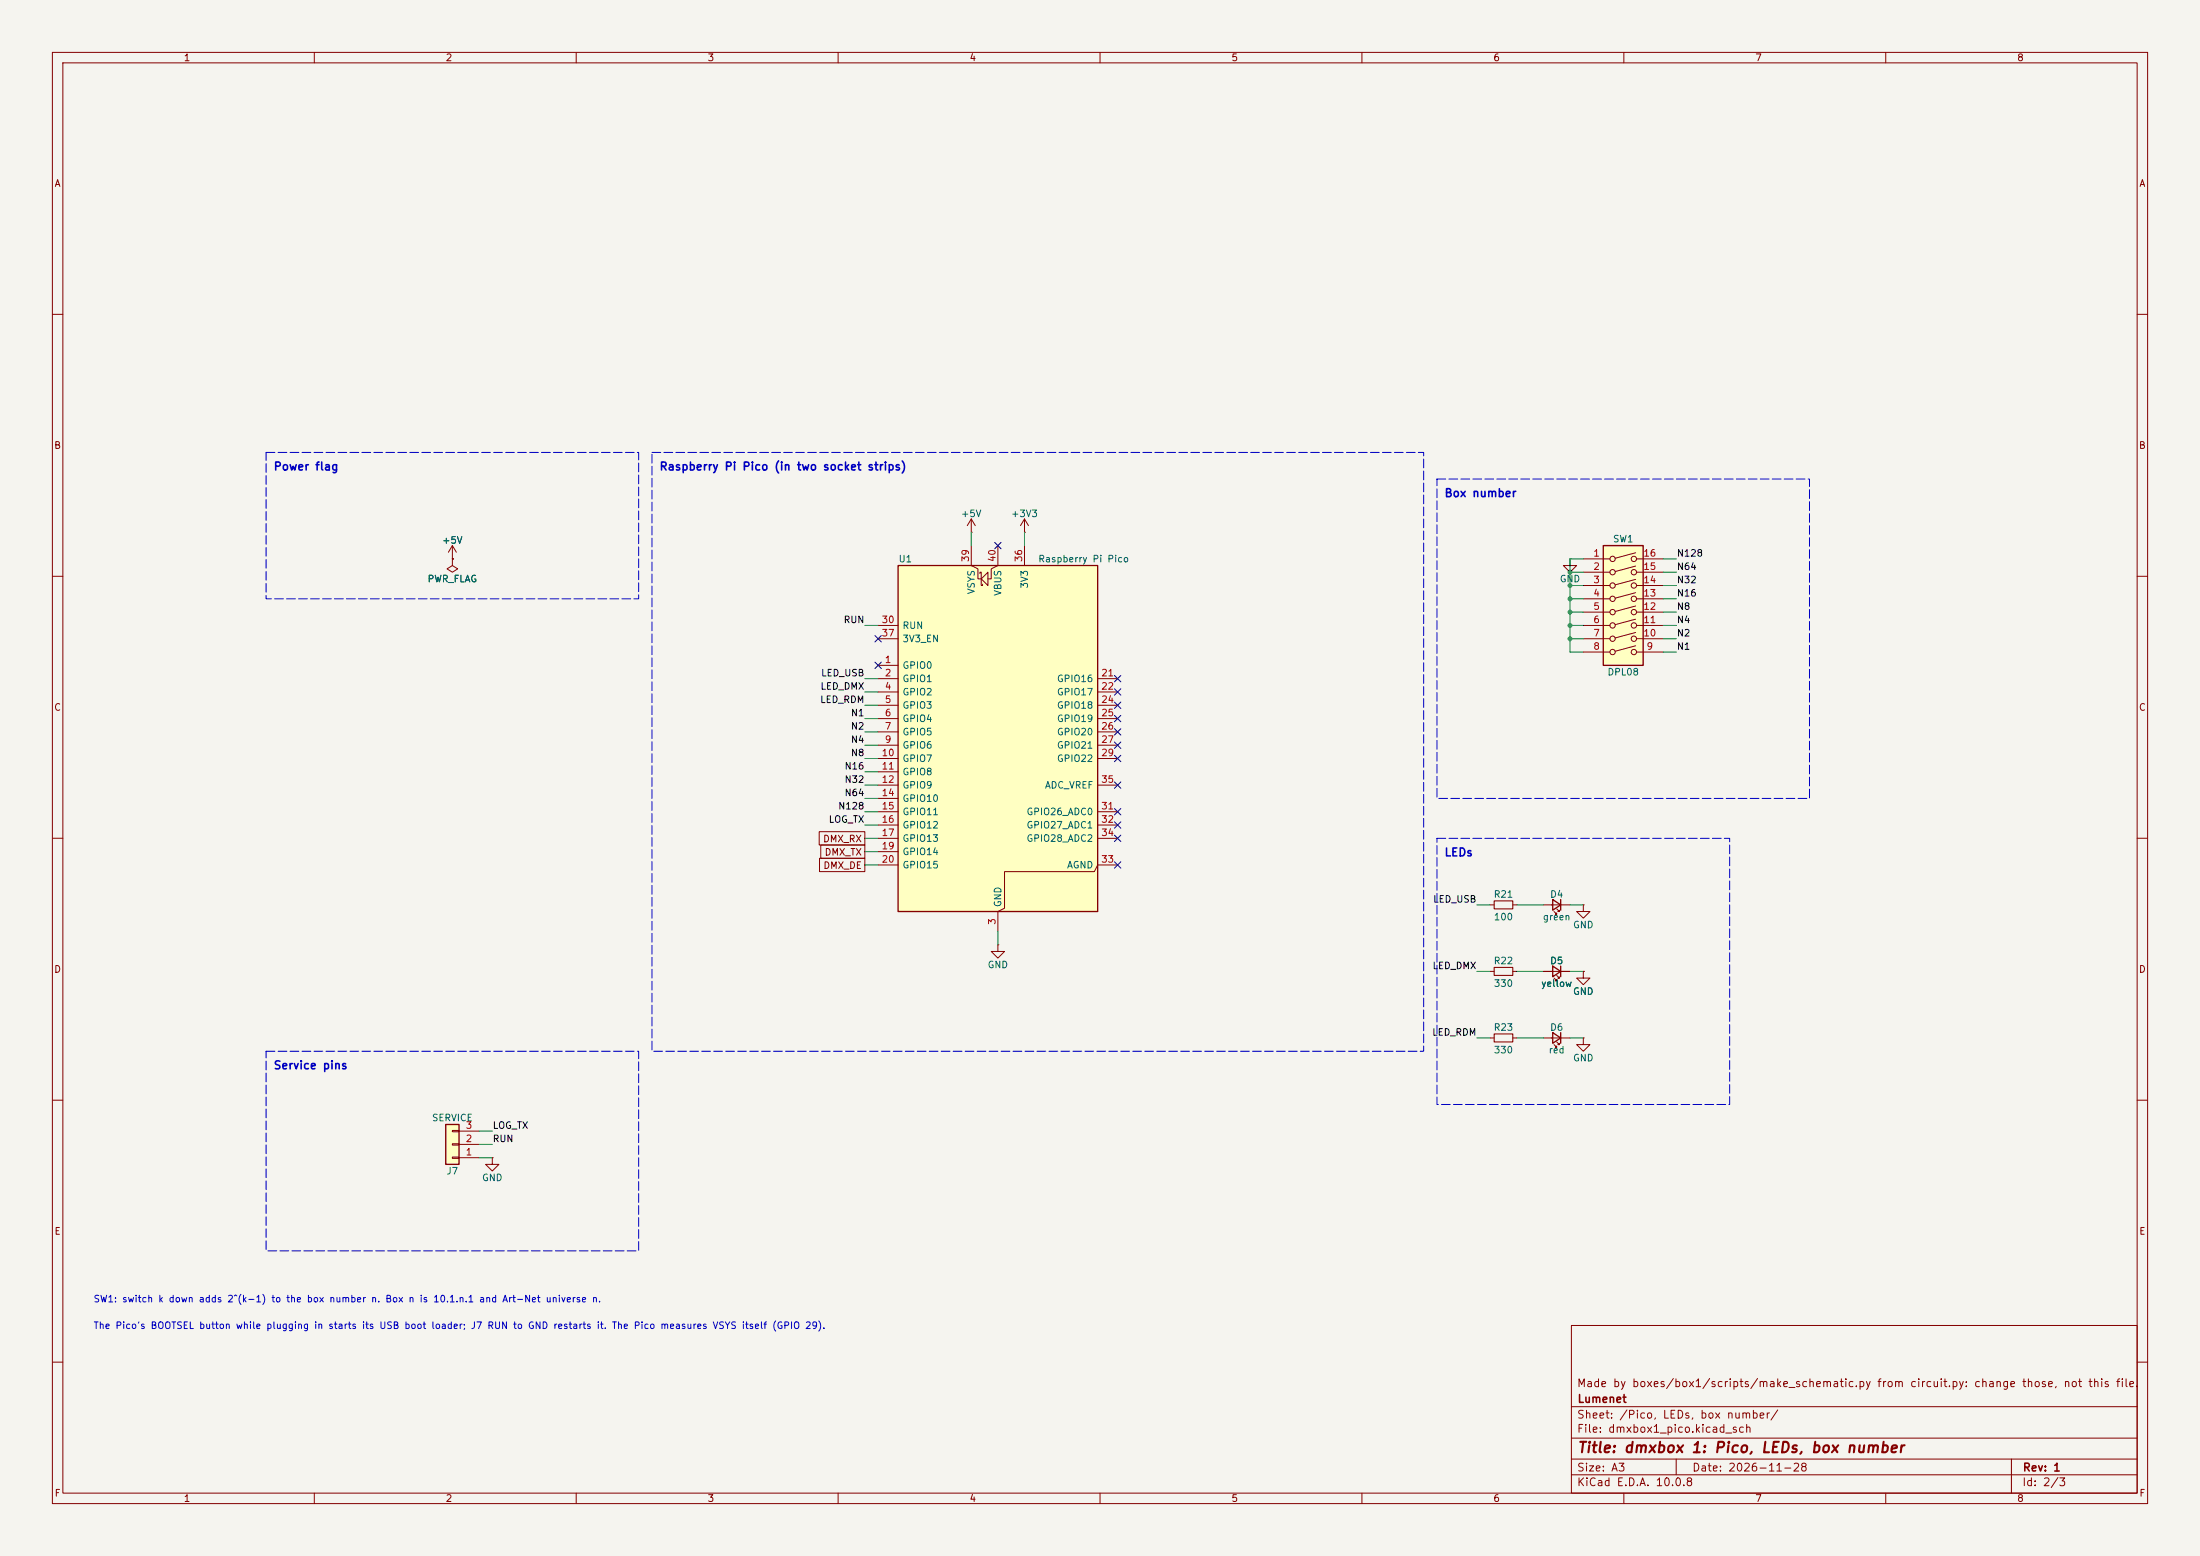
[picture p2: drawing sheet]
<svg xmlns="http://www.w3.org/2000/svg" width="420mm" height="297mm" viewBox="0 0 420 297" stroke-linecap="round" stroke-linejoin="round" font-family="sans-serif">
<path d="M0 0h420v297h-420z" fill="#f5f4ef" stroke="#f5f4ef" stroke-width=".19"/>
<g fill="none" stroke="#840000" stroke-width=".19">
<path d="M10 10h400v277h-400zM12 12h396v273h-396zM60 10v2M110 10v2M160 10v2M210 10v2M260 10v2M310 10v2M360 10v2M10 60h2M408 60h2M10 110h2"/>
<path d="M86.4 106.7v1.3l1 .6-1 .6-1.1-.6 1.1-.6M86.4 106.7h.1M408 110h2M10 160h2M408 160h2M284.5 198.1h.7M288.8 198.1h.8M10 210h2M408 210h2M300 253h108v32h-108zM10 260h2M300 278.5h108"/>
<path d="M300 274.5h108M300 268.5h108M320 278.5v3M384 278.5v6.5M408 260h2M60 285v2M110 285v2M160 285v2M210 285v2M260 285v2M300 281.5h108M310 285v2"/>
<path d="M360 285v2"/>
</g>
<path d="M285.2 197.4h3.6v1.5h-3.6z" fill="none" stroke="#840000" stroke-width=".2"/>
<path d="M85.1 214.6h2.5v7.6h-2.5z" fill="#ffffc2"/>
<path d="M296.4 184.4l1.5 1-1.5 1zM297.9 184.4v2M85.1 214.6h2.5v7.6h-2.5z" fill="none" stroke="#840000" stroke-width=".25"/>
<path d="M284.5 185.4h.7M288.8 185.4h.8M294.6 185.4h5.1M296.7 186.7l.5 .5h-.3h.3v-.3M297.2 186.2l.5 .5h-.3h.3v-.3M86.4 218.3h1.2v.3h-1.2zM86.4 215.8h1.2v.2h-1.2zM87.6 218.4h3.8M87.6 215.9h3.8M86.4 220.9h1.2v.2h-1.2zM87.6 221h3.8" fill="none" stroke="#840000" stroke-width=".19"/>
<path d="M285.2 184.7h3.6v1.5h-3.6z" fill="none" stroke="#840000" stroke-width=".2"/>
<path d="M306.1 104.1h7.6v22.9h-7.6z" fill="#ffffc2"/>
<g fill="none" stroke="#840000" stroke-width=".19">
<path d="M302.3 106.7h5M302.3 109.2h5M302.3 111.8h5M302.3 114.3h5M302.3 116.8h5M302.3 119.4h5M312.2 105.5l-3.8 1.1M312.2 108.1l-3.8 1M312.2 110.6l-3.8 1M312.2 113.1l-3.8 1.1M312.2 115.7l-3.8 1M312.2 118.2l-3.8 1"/>
<path d="M312.4 106.7h5.1M312.4 109.2h5.1M312.4 111.8h5.1M312.4 114.3h5.1M312.4 116.8h5.1M312.4 119.4h5.1M302.3 121.9h5M302.3 124.5h5M312.2 120.7l-3.8 1.1M312.2 123.3l-3.8 1M312.4 121.9h5.1M312.4 124.5h5.1"/>
<circle cx="307.8" cy="109.2" r=".51"/>
<circle cx="307.8" cy="119.4" r=".51"/>
<circle cx="307.8" cy="106.7" r=".51"/>
<circle cx="307.8" cy="114.3" r=".51"/>
<circle cx="307.8" cy="111.8" r=".51"/>
<circle cx="307.8" cy="116.8" r=".51"/>
<circle cx="311.9" cy="109.2" r=".51"/>
<circle cx="311.9" cy="119.4" r=".51"/>
<circle cx="311.9" cy="116.8" r=".51"/>
<circle cx="311.9" cy="111.8" r=".51"/>
<circle cx="311.9" cy="114.3" r=".51"/>
<circle cx="311.9" cy="106.7" r=".51"/>
<circle cx="307.8" cy="121.9" r=".51"/>
<circle cx="307.8" cy="124.5" r=".51"/>
<circle cx="311.9" cy="121.9" r=".51"/>
<circle cx="311.9" cy="124.5" r=".51"/>
</g>
<path d="M306.1 104.1h7.6v22.9h-7.6z" fill="none" stroke="#840000" stroke-width=".25"/>
<path d="M171.4 108h38.1v66h-38.1z" fill="#ffffc2"/>
<path d="M171.4 108h38.1v66h-38.1zM296.4 171.7l1.5 1-1.5 1zM297.9 171.7v2M296.4 197.1l1.5 1-1.5 1zM297.9 197.1v2" fill="none" stroke="#840000" stroke-width=".25"/>
<g fill="none" stroke="#840000" stroke-width=".19">
<path d="M185.4 99.1v2.5M185.4 99.1l-.7 1.2M185.4 99.1l.8 1.2M195.6 99.1v2.5M195.6 99.1l-.8 1.2M195.6 99.1l.7 1.2M86.4 106.7h.1M86.4 104.1l-.8 1.3M86.4 104.1l.7 1.3M86.4 104.1v2.6M167.6 119.4h3.8M185.4 104.1v3.9l1.3 .6v1.9h.6"/>
<path d="M185.4 101.6h.1M187.1 109.5v-.3h.2v2.6h.3v-.3M188.6 109.2v2.6l-1.3-1.3zM190.5 104.1v3.9l-1.3 .6v1.9h-.6M195.6 101.6h.1M195.6 104.1v3.9M299.7 106.7v1.3h1.3l-1.3 1.2-1.3-1.2h1.3M299.7 106.7h.1M167.6 127h3.8M167.6 129.5h3.8M167.6 132.1h3.8M167.6 134.6h3.8"/>
<path d="M167.6 137.2h3.8M167.6 139.7h3.8M167.6 121.9h3.8M209.5 129.5h3.9M209.5 132.1h3.9M209.5 134.6h3.9M209.5 137.2h3.9M209.5 139.7h3.9M156.4 158.7h8.7v2.6h-8.7zM167.6 142.2h3.8M167.6 144.8h3.8M167.6 147.3h3.8"/>
<path d="M167.6 149.9h3.8M167.6 152.4h3.8M167.6 154.9h3.8M167.6 157.5h3.8M209.5 142.2h3.9M209.5 144.8h3.9M209.5 149.9h3.9M209.5 154.9h3.9M209.5 157.5h3.9M156.4 163.8h8.7v2.6h-8.7zM156.7 161.3h8.4v2.5h-8.4zM167.6 160h3.8"/>
<path d="M167.6 162.6h3.8M167.6 165.1h3.8M209.5 160h3.9M213.4 165.1h-3.9l-.6 1.3h-17.1v7l-1.3 .6v3.8M284.5 172.7h.7M288.8 172.7h.8M294.6 172.7h5.1M296.7 174l.5 .5h-.3h.3v-.3M297.2 173.5l.5 .5h-.3h.3v-.3M302.3 172.7v1.3h1.2l-1.2 1.3-1.3-1.3h1.3M302.3 172.7h.1M190.5 180.3v1.3h1.3l-1.3 1.3-1.3-1.3h1.3"/>
<path d="M190.5 180.3h.1M294.6 198.1h5.1M294.6 185.4h1.8M296.7 199.4l.5 .5h-.3h.3v-.3M297.2 198.9l.5 .5h-.3h.3v-.3M297.9 185.4h1.8M302.3 198.1v1.3h1.2l-1.2 1.3-1.3-1.3h1.3M302.3 198.1h.1M302.3 185.4v1.3h1.2l-1.2 1.3-1.3-1.3h1.3M302.3 185.4h.1M94 221v1.2h1.2l-1.2 1.3-1.3-1.3h1.3M94 221h.1"/>
</g>
<path d="M285.2 172h3.6v1.5h-3.6z" fill="none" stroke="#840000" stroke-width=".2"/>
<g fill="none" stroke="#009600" stroke-width=".19">
<path d="M165.1 119.4h2.5M185.4 101.6v2.5M195.6 101.6v2.5M299.7 119.4h2.6M299.7 114.3h2.6M299.7 116.8h2.6M299.7 109.2h2.6M299.7 111.8h2.6M302.3 106.7h-2.6v17.8h2.6M317.5 119.4h2.5M317.5 114.3h2.5M317.5 116.8h2.5"/>
<path d="M317.5 106.7h2.5M317.5 109.2h2.5M317.5 111.8h2.5M165.1 134.6h2.5M165.1 137.2h2.5M165.1 139.7h2.5M165.1 129.5h2.5M165.1 132.1h2.5M299.7 121.9h2.6M317.5 121.9h2.5M317.5 124.5h2.5M165.1 147.3h2.5"/>
<path d="M165.1 149.9h2.5M165.1 152.4h2.5M165.1 154.9h2.5M165.1 157.5h2.5M165.1 142.2h2.5M165.1 144.8h2.5M165.1 160h2.5M165.1 165.1h2.5M165.1 162.6h2.5M190.5 177.8v2.5M281.9 172.7h2.6M289.6 172.7h5"/>
<path d="M299.7 172.7h2.6M281.9 185.4h2.6M281.9 198.1h2.6M289.6 185.4h5M289.6 198.1h5M299.7 185.4h2.6M299.7 198.1h2.6M91.4 215.9h2.6M91.4 218.4h2.6M91.4 221h2.6"/>
</g>
<g fill="none" stroke="#000084" stroke-width=".19">
<path d="M189.9 103.5l1.2 1.2M191.1 103.5l-1.2 1.2M167 126.4l1.2 1.2M167 121.3l1.2 1.2M168.2 126.4l-1.2 1.2M168.2 121.3l-1.2 1.2M212.8 134l1.2 1.2M212.8 139.1l1.2 1.2M212.8 136.6l1.2 1.2M212.8 128.9l1.2 1.2M212.8 131.5l1.2 1.2M214 134l-1.2 1.2"/>
<path d="M214 139.1l-1.2 1.2M214 136.6l-1.2 1.2M214 128.9l-1.2 1.2M214 131.5l-1.2 1.2M212.8 154.3l1.2 1.2M212.8 149.3l1.2 1.2M212.8 144.2l1.2 1.2M212.8 141.6l1.2 1.2M212.8 159.4l1.2 1.2M212.8 156.9l1.2 1.2M214 154.3l-1.2 1.2M214 149.3l-1.2 1.2"/>
<path d="M214 144.2l-1.2 1.2M214 141.6l-1.2 1.2M214 159.4l-1.2 1.2M214 156.9l-1.2 1.2M212.8 164.5l1.2 1.2M214 164.5l-1.2 1.2"/>
</g>
<path d="M50.8 86.4h71.1v27.9h-71.1zM124.5 86.4h147.3v114.3h-147.3zM274.3 91.4h71.1v61h-71.1zM274.3 160h55.9v50.8h-55.9zM50.8 200.7h71.1v38.1h-71.1z" fill="none" stroke="#0000c2" stroke-width=".19" stroke-dasharray="1.7 .6"/>
<g fill="#009600">
<circle cx="299.7" cy="109.2" r=".46"/>
<circle cx="299.7" cy="111.8" r=".46"/>
<circle cx="299.7" cy="114.3" r=".46"/>
<circle cx="299.7" cy="116.8" r=".46"/>
<circle cx="299.7" cy="119.4" r=".46"/>
<circle cx="299.7" cy="121.9" r=".46"/>
</g>
<text font-size="2" fill="#840000" x="301" y="277.8">Title: dmxbox 1: Pico, LEDs, box number</text>
<g font-size="1.5" fill="#0000c2">
<text x="52.1" y="90.2">Power flag</text>
<text x="125.8" y="90.2">Raspberry Pi Pico (in two socket strips)</text>
<text x="275.6" y="95.3">Box number</text>
<text x="275.6" y="163.8">LEDs</text>
<text x="52.1" y="204.5">Service pins</text>
</g>
<g font-size="1.5" fill="#840000">
<text x="300.9" y="265.1">Made by boxes/box1/scripts/make_schematic.py from circuit.py: change those, not this file.</text>
<text x="301" y="268.1">Lumenet</text>
<text x="300.9" y="273.8">File: dmxbox1_pico.kicad_sch</text>
<text x="300.9" y="271.1">Sheet: /Pico, LEDs, box number/</text>
<text x="300.9" y="281.2">Size: A3</text>
<text x="322.9" y="281.2">Date: 2026-11-28</text>
<text x="386" y="281.2">Rev: 1</text>
<text x="300.9" y="284">KiCad E.D.A. 10.0.8</text>
<text x="385.9" y="284">Id: 2/3</text>
</g>
<g font-size="1.3" fill="#840000">
<text x="35" y="12">1</text>
<text x="85" y="12">2</text>
<text x="135" y="12">3</text>
<text x="185" y="12">4</text>
<text x="235" y="12">5</text>
<text x="285" y="12">6</text>
<text x="335" y="12">7</text>
<text x="385" y="12">8</text>
<text x="10.3" y="36">A</text>
<text x="408.3" y="36">A</text>
<text x="10.2" y="86">B</text>
<text x="408.2" y="86">B</text>
<text x="10.2" y="136">C</text>
<text x="408.2" y="136">C</text>
<text x="157" y="161.1">DMX_RX</text>
<text x="157.1" y="166.2">DMX_DE</text>
<text x="157.3" y="163.6">DMX_TX</text>
<text x="10.2" y="186">D</text>
<text x="408.2" y="186">D</text>
<text x="10.3" y="236">E</text>
<text x="408.3" y="236">E</text>
<text x="10.3" y="286">F</text>
<text x="35" y="287">1</text>
<text x="85" y="287">2</text>
<text x="135" y="287">3</text>
<text x="185" y="287">4</text>
<text x="235" y="287">5</text>
<text x="285" y="287">6</text>
<text x="335" y="287">7</text>
<text x="385" y="287">8</text>
<text x="408.3" y="286">F</text>
</g>
<g font-size="1.3" fill="#006464">
<text x="183.4" y="99">+5V</text>
<text x="192.9" y="99">+3V3</text>
<text x="84.3" y="104.1">+5V</text>
<text x="171.4" y="107.6">U1</text>
<text x="198.1" y="107.6">Raspberry Pi Pico</text>
<text x="307.8" y="103.8">SW1</text>
<text x="81.5" y="111.5">PWR_FLAG</text>
<text x="186.4" y="113.5" transform="rotate(-90 186.4 113.5)">VSYS</text>
<text x="191.5" y="113.8" transform="rotate(-90 191.5 113.8)">VBUS</text>
<text x="196.5" y="112.4" transform="rotate(-90 196.5 112.4)">3V3</text>
<text x="297.7" y="111.5">GND</text>
<text x="172.2" y="120.3">RUN</text>
<text x="172.2" y="122.9">3V3_EN</text>
<text x="172.2" y="128">GPIO0</text>
<text x="172.2" y="130.5">GPIO1</text>
<text x="201.7" y="130.5">GPIO16</text>
<text x="306.8" y="129.2">DPL08</text>
<text x="172.2" y="133">GPIO2</text>
<text x="172.2" y="135.6">GPIO3</text>
<text x="201.7" y="133">GPIO17</text>
<text x="201.7" y="135.6">GPIO18</text>
<text x="172.2" y="138.1">GPIO4</text>
<text x="172.2" y="140.7">GPIO5</text>
<text x="172.2" y="143.2">GPIO6</text>
<text x="201.7" y="138.1">GPIO19</text>
<text x="201.7" y="140.7">GPIO20</text>
<text x="201.7" y="143.2">GPIO21</text>
<text x="172.2" y="145.7">GPIO7</text>
<text x="172.2" y="148.3">GPIO8</text>
<text x="201.7" y="145.7">GPIO22</text>
<text x="172.2" y="150.8">GPIO9</text>
<text x="172.2" y="153.4">GPIO10</text>
<text x="172.2" y="155.9">GPIO11</text>
<text x="195.9" y="155.9">GPIO26_ADC0</text>
<text x="199.4" y="150.8">ADC_VREF</text>
<text x="172.2" y="158.4">GPIO12</text>
<text x="172.2" y="161">GPIO13</text>
<text x="195.9" y="158.4">GPIO27_ADC1</text>
<text x="195.9" y="161">GPIO28_ADC2</text>
<text x="172.2" y="163.5">GPIO14</text>
<text x="172.2" y="166.1">GPIO15</text>
<text x="203.6" y="166.1">AGND</text>
<text x="191.5" y="173.3" transform="rotate(-90 191.5 173.3)">GND</text>
<text x="285" y="171.7">R21</text>
<text x="295.8" y="171.7">D4</text>
<text x="285.1" y="176">100</text>
<text x="294.4" y="176">green</text>
<text x="300.2" y="177.5">GND</text>
<text x="188.4" y="185.1">GND</text>
<text x="285" y="184.4">R22</text>
<text x="295.8" y="184.4">D5</text>
<text x="285.1" y="188.7">330</text>
<text x="294.1" y="188.7">yellow</text>
<text x="300.2" y="190.2">GND</text>
<text x="285" y="197.1">R23</text>
<text x="295.8" y="197.1">D6</text>
<text x="285.1" y="201.4">330</text>
<text x="295.5" y="201.4">red</text>
<text x="300.2" y="202.9">GND</text>
<text x="82.4" y="214.3">SERVICE</text>
<text x="85.1" y="224.5">J7</text>
<text x="91.9" y="225.8">GND</text>
</g>
<g font-size="1.3" fill="#a90000">
<text x="185.3" y="107.4" transform="rotate(-90 185.3 107.4)">39</text>
<text x="190.4" y="107.4" transform="rotate(-90 190.4 107.4)">40</text>
<text x="195.4" y="107.4" transform="rotate(-90 195.4 107.4)">36</text>
<text x="304.1" y="106.5">1</text>
<text x="313.6" y="106.5">16</text>
<text x="304.1" y="109.1">2</text>
<text x="304.1" y="111.6">3</text>
<text x="313.6" y="111.6">14</text>
<text x="313.6" y="109.1">15</text>
<text x="168.2" y="119.2">30</text>
<text x="304.1" y="114.2">4</text>
<text x="304.1" y="116.7">5</text>
<text x="304.1" y="119.2">6</text>
<text x="313.6" y="119.2">11</text>
<text x="313.6" y="116.7">12</text>
<text x="313.6" y="114.2">13</text>
<text x="168.2" y="121.8">37</text>
<text x="304.1" y="121.8">7</text>
<text x="304.1" y="124.3">8</text>
<text x="313.6" y="121.8">10</text>
<text x="314.2" y="124.3">9</text>
<text x="168.8" y="126.9">1</text>
<text x="168.8" y="129.4">2</text>
<text x="168.8" y="131.9">4</text>
<text x="210.1" y="129.4">21</text>
<text x="210.1" y="131.9">22</text>
<text x="168.8" y="134.5">5</text>
<text x="168.8" y="137">6</text>
<text x="210.1" y="134.5">24</text>
<text x="210.1" y="137">25</text>
<text x="168.8" y="139.6">7</text>
<text x="168.8" y="142.1">9</text>
<text x="210.1" y="139.6">26</text>
<text x="210.1" y="142.1">27</text>
<text x="168.2" y="144.6">10</text>
<text x="168.2" y="147.2">11</text>
<text x="168.2" y="149.7">12</text>
<text x="210.1" y="144.6">29</text>
<text x="210.1" y="149.7">35</text>
<text x="168.2" y="152.3">14</text>
<text x="168.2" y="154.8">15</text>
<text x="210.1" y="154.8">31</text>
<text x="168.2" y="157.3">16</text>
<text x="168.2" y="159.9">17</text>
<text x="210.1" y="157.3">32</text>
<text x="210.1" y="159.9">34</text>
<text x="168.2" y="162.4">19</text>
<text x="168.2" y="165">20</text>
<text x="210.1" y="165">33</text>
<text x="190.4" y="176.6" transform="rotate(-90 190.4 176.6)">3</text>
<text x="88.8" y="215.8">3</text>
<text x="88.8" y="220.8">1</text>
<text x="88.8" y="218.3">2</text>
</g>
<g font-size="1.3" fill="#0f0f0f">
<text x="320" y="106.6">N128</text>
<text x="320" y="111.6">N32</text>
<text x="320" y="109.1">N64</text>
<text x="160.9" y="119.3">RUN</text>
<text x="320" y="119.3">N4</text>
<text x="320" y="116.7">N8</text>
<text x="320" y="114.2">N16</text>
<text x="320" y="124.3">N1</text>
<text x="320" y="121.8">N2</text>
<text x="156.5" y="132">LED_DMX</text>
<text x="156.6" y="129.4">LED_USB</text>
<text x="156.5" y="134.5">LED_RDM</text>
<text x="162.3" y="137">N1</text>
<text x="162.3" y="142.1">N4</text>
<text x="162.3" y="139.6">N2</text>
<text x="161.1" y="147.2">N16</text>
<text x="161.1" y="149.7">N32</text>
<text x="162.3" y="144.7">N8</text>
<text x="159.9" y="154.8">N128</text>
<text x="161.1" y="152.3">N64</text>
<text x="158.1" y="157.4">LOG_TX</text>
<text x="273.5" y="172.6">LED_USB</text>
<text x="273.4" y="185.3">LED_DMX</text>
<text x="273.3" y="198">LED_RDM</text>
<text x="94" y="215.8">LOG_TX</text>
<text x="94" y="218.3">RUN</text>
</g>
<g font-size="1.3" fill="#0000c2">
<text x="17.8" y="248.9">SW1: switch k down adds 2^(k-1) to the box number n. Box n is 10.1.n.1 and Art-Net universe n.</text>
<text x="17.8" y="254">The Pico's BOOTSEL button while plugging in starts its USB boot loader; J7 RUN to GND restarts it. The Pico measures VSYS itself (GPIO 29).</text>
</g>
</svg>
